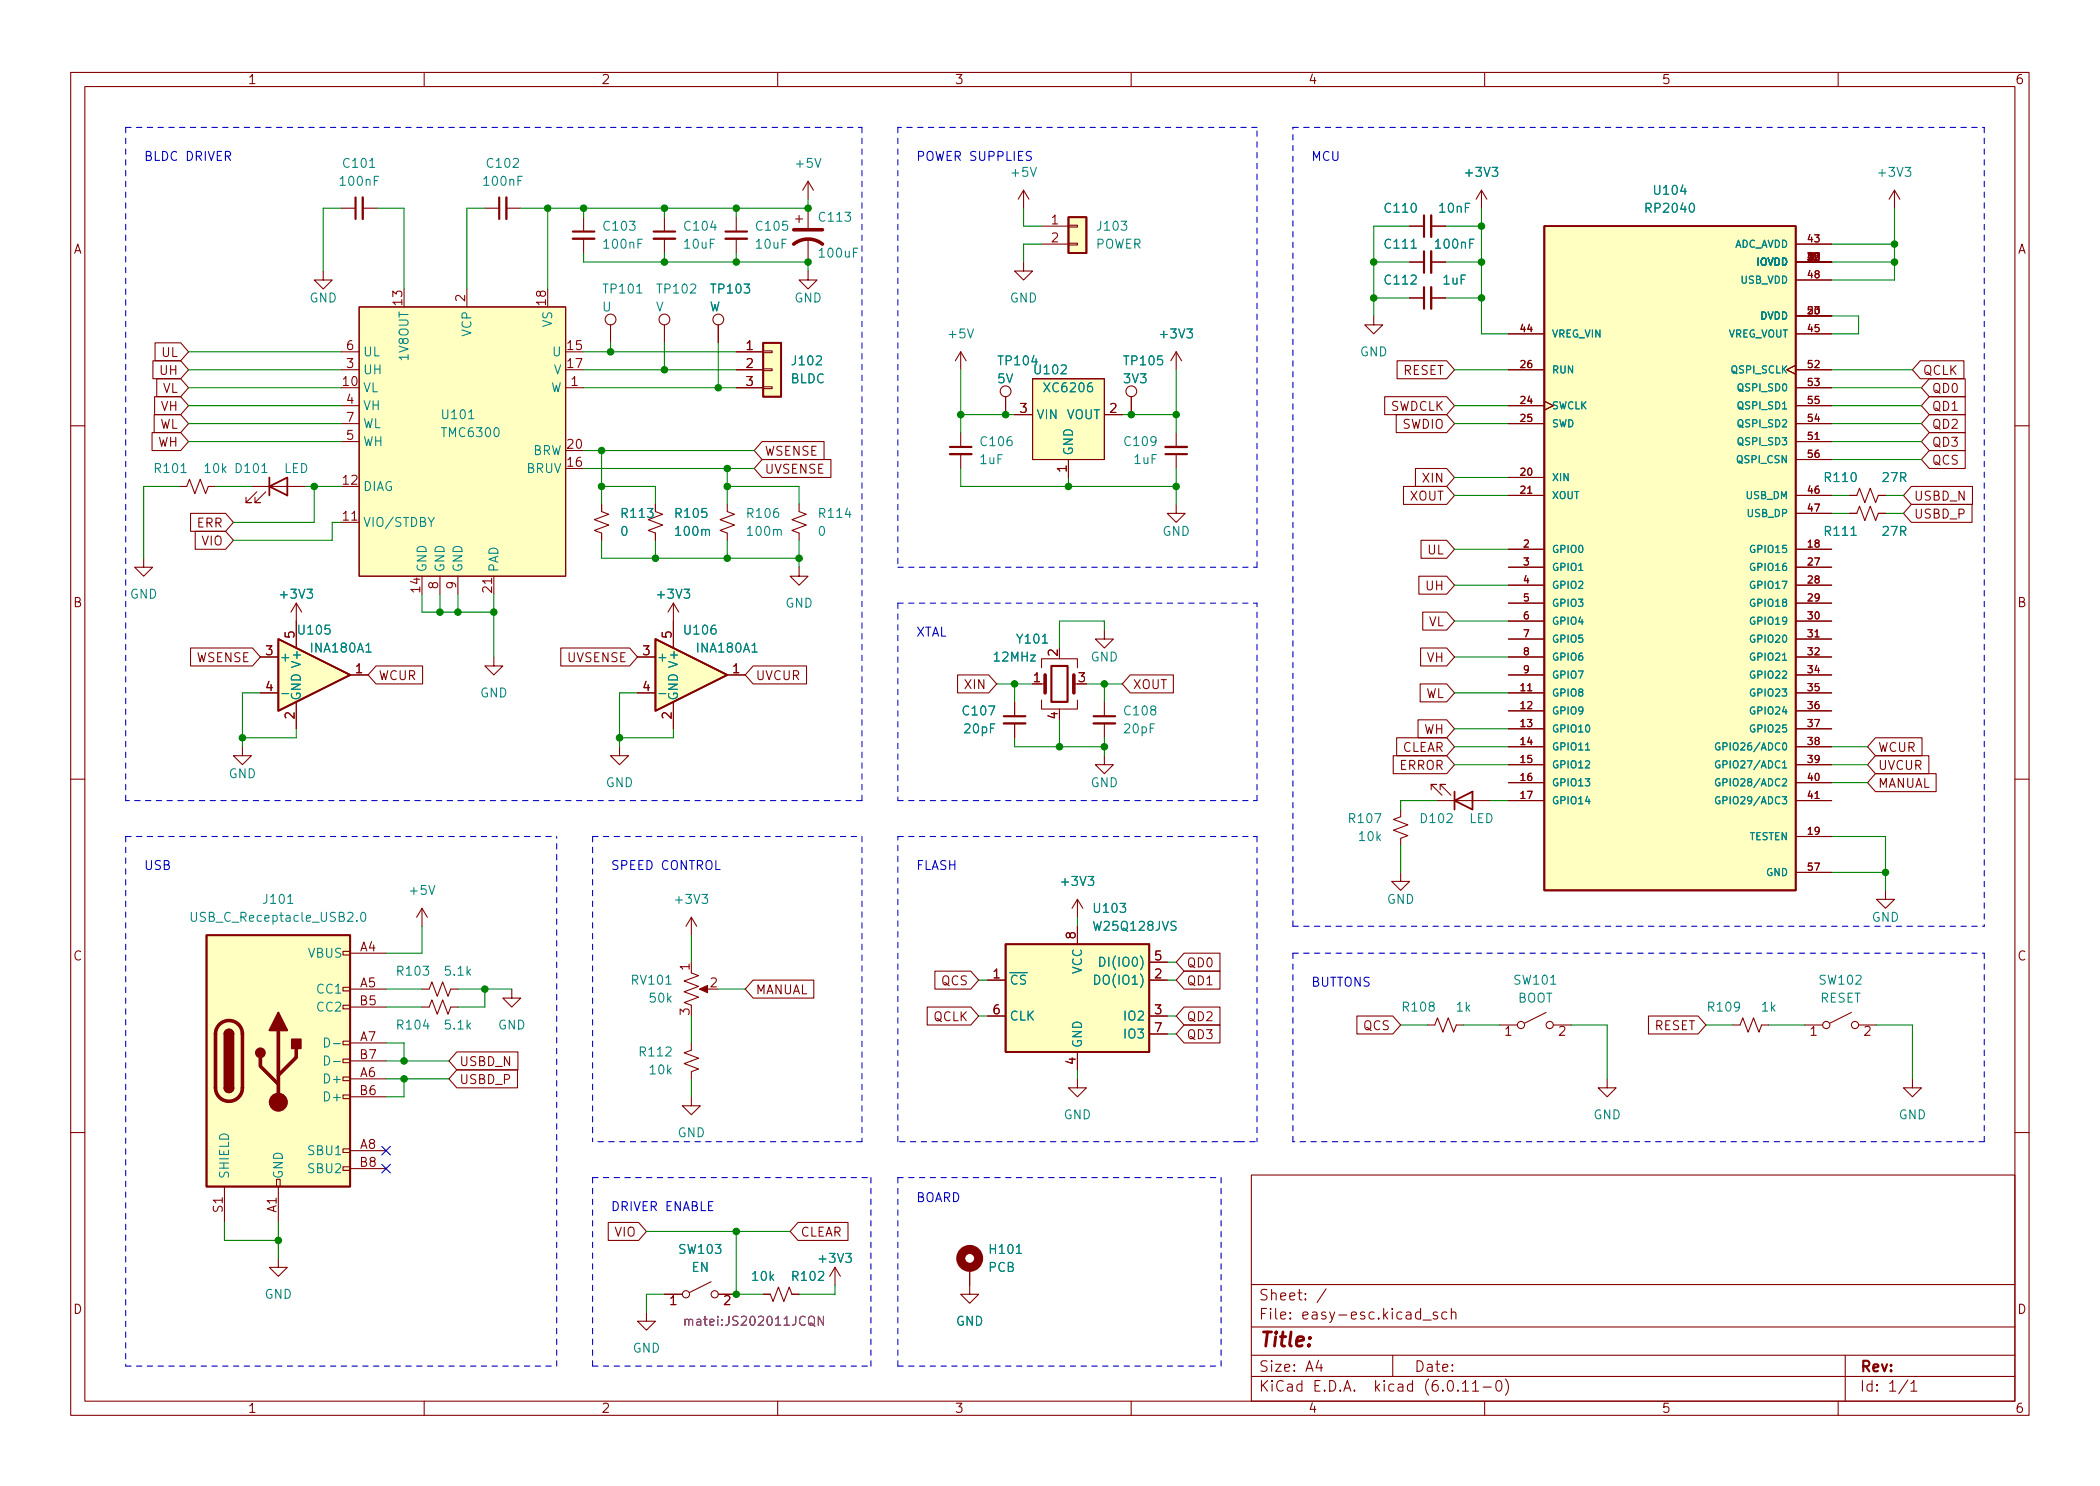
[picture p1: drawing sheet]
<svg xmlns="http://www.w3.org/2000/svg" width="297mm" height="210mm" viewBox="0 0 297 210" stroke-linecap="round" stroke-linejoin="round" font-family="sans-serif">
<g fill="none" stroke="#840000" stroke-width=".15">
<path d="M10 10.2h277v190.1h-277zM12 12.2h273v186.1h-273zM60 10.2v2M110 10.2v2M160 10.2v2M210 10.2v2M260 10.2v2M45.7 38.3v1.3h1.3l-1.3 1.3-1.3-1.3h1.3M48.3 29.5h2M51.3 29.5h2M68.6 29.5h2M71.6 29.5h2.1"/>
<path d="M82.5 30.7v2.1M82.5 33.8v2M94 30.7v2.1M94 33.8v2M104.1 30.7v2.1M104.1 33.8v2M112.5 31h1M113 30.5v1M114.3 38.3v1.3h1.3l-1.3 1.3-1.3-1.3h1.3M114.3 25.6l-.8 1.3M114.3 25.6v2.6M114.3 29.5v2.8"/>
<path d="M114.3 33.8v3.3M114.3 25.6l.8 1.3M144.8 37.1v1.2h1.2l-1.2 1.3-1.3-1.3h1.3M144.8 26.9l-.8 1.3M144.8 26.9v2.6M144.8 26.9l.7 1.3M147.3 32h3.8M147.3 34.5h3.8M151.1 34.4h1.3v.3h-1.3zM151.1 31.9h1.3v.2h-1.3zM199.4 32h2M199.4 37.1h2"/>
<path d="M202.4 32h2.1M202.4 37.1h2.1M209.5 26.9l-.7 1.3M209.5 26.9v2.6M209.5 26.9l.8 1.3M254 34.5h5.1M254 37.1h5.1M254 39.6h5.1M268 26.9l-.8 1.3M268 26.9v2.6M268 26.9l.7 1.3M21.6 51h4l1.1 1.3-1.1 1.3h-4z"/>
<path d="M21.8 58.7h3.8l1.1 1.2-1.1 1.3h-3.8zM21.9 56.1h3.7l1.1 1.3-1.1 1.3h-3.7zM21.9 48.5h3.7l1.1 1.3-1.1 1.2h-3.7zM22.2 53.6h3.4l1.1 1.3-1.1 1.2h-3.4zM48.3 54.9h2.5M48.3 49.8h2.5M48.3 52.3h2.5M48.3 57.4h2.5M48.3 59.9h2.5M50.8 43.4h29.2v38.1h-29.2zM57.1 40.9v2.5M66 40.9v2.5"/>
<path d="M77.5 40.9v2.5M80 54.9h2.5M80 49.8h2.5M80 52.3h2.5M86.4 46v2.5M94 46v2.5M101.6 46v2.5M104.1 54.9h3.8M104.1 49.8h3.8M104.1 52.3h3.8M107.9 54.7h1.3v.3h-1.3zM107.9 52.2h1.3v.2h-1.3z"/>
<path d="M107.9 49.7h1.3v.2h-1.3zM135.9 49.8v2.5M135.9 49.8l-.8 1.2M135.9 49.8l.8 1.2M142.2 56.1v2.6M143.5 58.7h2.5M146 53.6h10.2v11.4h-10.2zM156.2 58.7h2.5M160 56.1v2.6M166.4 49.8l-.8 1.2M166.4 49.8v2.5M166.4 49.8l.7 1.2"/>
<path d="M194.3 44.7v1.3h1.3l-1.3 1.2-1.3-1.2h1.3M195.9 56.1h8.7l1.1 1.3-1.1 1.3h-8.7zM197.5 58.7h7.1l1.1 1.2-1.1 1.3h-7.1zM197.6 51h7l1.1 1.3-1.1 1.3h-7zM199.4 42.2h2M202.4 42.2h2.1M213.4 52.3h5M213.4 57.4h5M213.4 59.9h5M213.4 47.2h5M218.4 56.8l1.3 .6-1.3 .6M254 51.7l-1.3 .6 1.3 .7"/>
<path d="M254 54.9h5.1M254 52.3h5.1M254 57.4h5.1M254 59.9h5.1M254 44.7h5.1M254 47.2h5.1M271.6 51h6.2v2.6h-6.2l-1.1-1.3zM272.9 53.6h5.1v2.5h-5.1l-1.1-1.2zM272.9 56.1h5.1v2.6h-5.1l-1.1-1.3zM272.9 58.7h5.1v2.5h-5.1l-1.1-1.3zM10 60.2h2M20.3 79v1.3h1.3l-1.3 1.2-1.3-1.2h1.3"/>
<path d="M21.5 61.2h4.1l1.1 1.3-1.1 1.2h-4.1zM25.4 68.8h1l.4-1 .8 2 .7-2 .8 2 .4-1h1M26.9 72.6h5l1.1 1.3-1.1 1.3h-5zM27.6 75.2h4.3l1.1 1.2-1.1 1.3h-4.3zM35.6 68.8h7.6M36.3 69.6l-1.5 1.5h.8h-.8v-.7M37.6 69.6l-1.5 1.5h.7h-.7v-.7M48.3 68.8h2.5M48.3 73.9h2.5M48.3 62.5h2.5M49.8 73.6h.7M80 66.3h2.5"/>
<path d="M80 63.7h2.5M85.1 71.4v1l1 .4-2 .7 2 .8-2 .8 1 .3v1M92.7 71.4v1l1 .4-2 .7 2 .8-2 .8 1 .3v1M102.9 71.4v1l1 .4-2 .7 2 .8-2 .8 1 .3v1M107.8 62.5h8.8v2.5h-8.8l-1.1-1.3zM107.8 65h9.7v2.6h-9.7l-1.1-1.3zM113 71.4v1l1 .4-2 .7 2 .8-2 .8 1 .3v1M135.9 61.2v2M135.9 64.3v2M151.1 65v2.6M166.4 71.4v1.2h1.2l-1.2 1.3-1.3-1.3h1.3M166.4 61.2v2"/>
<path d="M166.4 64.3v2M198.5 68.8h6.1l1.1 1.3-1.1 1.3h-6.1zM200.2 66.3h4.4l1.1 1.3-1.1 1.2h-4.4zM201 76.4h3.6l1.1 1.3-1.1 1.3h-3.6zM213.4 70.1h5M213.4 77.7h5M213.4 67.6h5M216.1 69.8h.6M254 62.5h5.1M254 70.1h5.1M254 72.6h5.1M254 77.7h5.1"/>
<path d="M254 65h5.1M256.7 62.2h.6M261.6 70.1h1l.4-1 .8 2 .7-2 .8 2 .4-1h1M261.6 72.6h1l.4-1 .8 2.1 .7-2.1 .8 2.1 .4-1.1h1M270.4 71.4h8.5v2.5h-8.5l-1.2-1.3zM270.4 68.8h8.6v2.6h-8.6l-1.2-1.3zM272.9 63.7h5.1v2.6h-5.1l-1.1-1.3zM272.9 61.2h5.1v2.5h-5.1l-1.1-1.2zM285 60.2h2M26.9 91.7h8.8l1.1 1.3-1.1 1.2h-8.8zM36.8 93h2.6M36.8 98h2.6"/>
<path d="M41.9 85.3v6.4M41.9 99.3v3.8M41.9 85.3l.8 1.3M41.9 85.3l-.8 1.3M49.5 95.5h2.6M53.2 94.2h6.6v2.6h-6.6l-1.1-1.3zM59.7 81.5v2.6M62.2 81.5v2.6M64.8 81.5v2.6M69.5 81.8v.8M69.8 93v1.2h1.3l-1.3 1.3-1.2-1.3h1.2M69.8 81.5v2.6"/>
<path d="M79.3 91.7h9.8l1.1 1.3-1.1 1.2h-9.8zM90.2 93h2.5M90.2 98h2.5M95.2 85.3l.8 1.3M95.2 85.3v6.4M95.2 99.3v3.8M95.2 85.3l-.7 1.3M102.9 95.5h2.5M106.5 94.2h7.6v2.6h-7.6l-1.1-1.3zM113 80.3v1.2h1.3l-1.3 1.3-1.2-1.3h1.2M135.4 95.5h4.5l1.1 1.3-1.1 1.2h-4.5zM143.5 99.3v2"/>
<path d="M146 96.8h1.8M147.3 99.1v1.2h5.1v-1.2M147.3 94.5v-1.3h5.1v1.3M156.2 89.1v1.3h1.3l-1.3 1.3-1.3-1.3h1.3M156.2 99.3v2M159.9 95.5h6.1v2.5h-6.1l-1.2-1.2zM200.7 81.5h3.9l1.1 1.3-1.1 1.3h-3.9zM200.9 96.8h3.7l1.1 1.2-1.1 1.3h-3.7zM200.9 91.7h3.7l1.1 1.3-1.1 1.2h-3.7zM201.2 86.6h3.4l1.1 1.3-1.1 1.2h-3.4zM213.4 95.5h5M213.4 93h5"/>
<path d="M213.4 98h5M213.4 80.3h5M213.4 82.8h5M213.4 85.3h5M213.4 87.9h5M213.4 90.4h5M216.1 97.7h.6M254 95.5h5.1M254 93h5.1M254 98h5.1M254 80.3h5.1M254 82.8h5.1"/>
<path d="M254 85.3h5.1M254 87.9h5.1M254 90.4h5.1M256.7 90.1h.6M10 110.2h2M34.3 105.7v1.2h1.3l-1.3 1.3-1.3-1.3h1.3M87.6 105.7v1.2h1.3l-1.3 1.3-1.2-1.3h1.2M143.5 102.4v2M149.9 100.3v.3M156.2 106.9v1.3h1.3l-1.3 1.3-1.3-1.3h1.3M156.2 102.4v2M197.1 106.9h7.5l1.1 1.3-1.1 1.3h-7.5z"/>
<path d="M197.6 104.4h7l1.1 1.3-1.1 1.2h-7zM198.1 114.5v1.1l-1 .3 2 .8-2 .8 2 .7-1 .4v1M200.6 101.8h4l1.1 1.3-1.1 1.3h-4zM202.4 111.8v-.8h.8h-.8l1.6 1.5M203.2 113.3h7.6M203.7 111.8v-.8h.8h-.8l1.5 1.5M213.4 100.6h5M213.4 103.1h5M213.4 105.7h5M213.4 108.2h5M213.4 110.7h5M213.4 113.3h5"/>
<path d="M254 100.6h5.1M254 103.1h5.1M254 105.7h5.1M254 108.2h5.1M254 110.7h5.1M254 113.3h5.1M254 118.4h5.1M256.7 113h.6M265.3 109.5h8.6v2.5h-8.6l-1.1-1.3zM265.3 104.4h6.6v2.5h-6.6l-1.1-1.2zM265.3 106.9h7.5v2.6h-7.5l-1.1-1.3zM285 110.2h2"/>
<path d="M48.5 139.7h1v.5h-1zM48.5 134.6h1v.5h-1zM49.5 139.9h5.1M49.5 134.9h5.1M59.7 139.9h1l.4-1 .7 2.1 .8-2.1 .8 2.1 .4-1.1h1M59.7 128.5l-.8 1.3M59.7 128.5v2.6M59.7 128.5l.8 1.3M72.4 139.9v1.3h1.3l-1.3 1.3-1.3-1.3h1.3M97.8 137.7l1 .3-2 .8 2 .8-2 .7 2 .8-2 .8 1 .3v.3M97.8 129.8v2.5M97.8 136.1v1.3"/>
<path d="M97.8 129.8l-.8 1.3M97.8 129.8l.8 1.3M99.3 139.9h1M106.5 138.7h8.6v2.5h-8.6l-1.1-1.3zM132.2 137.4h5.1l1.1 1.3-1.1 1.2h-5.1zM139.7 138.7h2.5M152.4 127.2v2.6M152.4 131.1v2.5M152.4 127.2l-.8 1.3M152.4 127.2l.8 1.3M162.6 138.7h2.5M162.6 136.1h2.5"/>
<path d="M167.5 134.9h5.1v2.5h-5.1l-1.1-1.3zM167.5 137.4h5.1v2.5h-5.1l-1.1-1.2zM198.1 123.4v1.3h1.3l-1.3 1.3-1.3-1.3h1.3M254 123.4h5.1M266.7 126v1.2h1.3l-1.3 1.3-1.3-1.3h1.3M48.5 154.9h1v.5h-1zM48.5 152.4h1v.5h-1zM48.5 149.9h1v.5h-1zM48.5 147.3h1v.5h-1zM48.5 142.2h1v.5h-1zM49.5 142.5h5.1M49.5 152.6h5.1"/>
<path d="M49.5 147.6h5.1M49.5 155.2h5.1M49.5 150.1h5.1M59.7 142.5h1l.4-1 .7 2 .8-2 .8 2 .4-1h1M64.6 148.8h8.7v2.6h-8.7l-1.1-1.3zM64.6 151.4h8.6v2.5h-8.6l-1.1-1.3zM97.8 147.6v1l-1 .4 2 .7-2 .8 2 .8-1 .3v1M97.8 155.2v1.3h1.3l-1.3 1.2-1.3-1.2h1.3M131.1 142.5h6.2l1.1 1.3-1.1 1.2h-6.2zM139.7 143.8h2.5M152.4 152.6v1.3h1.3l-1.3 1.3-1.3-1.3h1.3M152.4 148.8v2.6"/>
<path d="M162.6 143.8h2.5M162.6 146.3h2.5M167.5 145h5.1v2.6h-5.1l-1.1-1.3zM167.5 142.5h5.1v2.5h-5.1l-1.1-1.2zM191.9 143.8h5.1l1.1 1.2-1.1 1.3h-5.1zM201.9 145h1l.4-1 .8 2 .8-2 .7 2 .4-1h1M212.1 145h2.5M213 145.6l.4-.4v1.3M218.7 143.3l-3.1 1.5M219.7 145h2.5M220.6 145.3l.2-.1h.3l.2 .1v.3v.2l-.7 .7h.7M227.3 152.6v1.3h1.3l-1.3 1.3-1.2-1.3h1.2"/>
<path d="M233.2 143.8h7l1.1 1.2-1.1 1.3h-7zM245.1 145h1l.4-1 .8 2 .7-2 .8 2 .4-1h1M255.3 145h2.5M256.2 145.6l.3-.4v1.3M261.9 143.3l-3.1 1.5M262.9 145h2.5M263.8 145.3l.2-.1h.3l.2 .1v.3v.2l-.8 .7h.8M270.5 152.6v1.3h1.3l-1.3 1.3-1.3-1.3h1.3M10 160.2h2M31.7 167.9v5.1M39.1 166.9h.5v1h-.5zM39.4 178v1.3h1.2l-1.2 1.3-1.3-1.3h1.3"/>
<path d="M39.4 167.9v5.1M48.5 165.1h1v.5h-1zM48.5 162.6h1v.5h-1zM49.5 162.8h5.1M49.5 165.3h5.1M86 173h4.3l1.1 1.2-1.1 1.3h-4.3zM112.9 173h7v2.5h-7l-1.1-1.3zM118.1 179.3l.8 1.3M118.1 179.3v2.6M118.1 179.3l-.8 1.3M137.2 179.3v3.8h1.2l-1.2 1.3-1.3-1.3h1.3M177 166.3h108v32h-108z"/>
<path d="M285 160.2h2M60 198.3v2M91.4 185.7v1.2h1.3l-1.3 1.3-1.2-1.3h1.2M94 183.1h2.5M94.9 183.7l.3-.4v1.3M100.6 181.4l-3.1 1.5M101.6 183.1h2.5M102.5 183.4l.2-.1h.3l.2 .1v.3v.2l-.8 .7h.8M107.9 183.1h1.1l.3 1 .8-2 .8 2 .7-2 .4 1h1M110 198.3v2M160 198.3v2M177 194.8h108"/>
<path d="M177 191.8h108M177 187.8h108M177 181.8h108M182.5 186.5l.1 .1h-.1h-.1l.1-.1v.1M182.5 185.7l.1 .1h-.1h-.1l.1-.1v.1M184.6 183.8l.1 .1h-.1v-.1v.1M184.6 183l.1 .1h-.1v-.1v.1M187.6 182.4l-1.3 1.9M197 191.8v3M203.3 185.7l-.4-.1-.2 .2 .1 .3 .5 .1 .1 .1-.1 .3h-.2h-.4M204.6 185.7l-.4-.1-.3 .3v.4l.2 .3h.1h.4M205.3 185.8a.37 .37 0 0 1 .6 0v.8"/>
<path d="M205.3 185.1v1.5M210 198.3v2M211.8 195.4a.36 .36 0 0 1 .6 .2 .77 .77 0 0 1-.5 1.2 1 1 0 0 1-.1-1.4zM212.9 195.1a1.72 1.72 0 0 1 0 2.3M260 198.3v2M261 191.8v6.5M270.3 195.8l.4-.5v1.5M270.3 196.8h.9"/>
<circle cx="86.4" cy="45.2" r=".76"/>
<circle cx="94" cy="45.2" r=".76"/>
<circle cx="101.6" cy="45.2" r=".76"/>
<circle cx="142.2" cy="55.4" r=".76"/>
<circle cx="160" cy="55.4" r=".76"/>
<circle cx="215.1" cy="145" r=".51"/>
<circle cx="219.2" cy="145" r=".51"/>
<circle cx="258.3" cy="145" r=".51"/>
<circle cx="262.4" cy="145" r=".51"/>
<circle cx="97" cy="183.1" r=".51"/>
<circle cx="101.1" cy="183.1" r=".51"/>
</g>
<g fill="#840000" stroke="#840000" stroke-width=".15">
<path d="M98.9 139.9l1.2-.5v1.1z"/>
<circle cx="39.4" cy="156" r="1.27"/>
</g>
<g fill="none" stroke="#008484" stroke-width=".15">
<path d="M52.3 23.7h.7M53.6 25h-.6v1.2M73.9 25h-.6v1.2M90.9 33.8h-.7v1.3M100.8 31.2l-.3 1h.8M115.3 22.4l.4 1.3 .4-1.3M121.3 35.1h-.6v1.3M145.7 23.7l.5 1.3 .4-1.3M158.6 31.3h.8l-.4 .5 .3 .1v.6l-.2 .1h-.3l-.2-.1M199.6 35.1h.7M208.5 33.8h-.6v1.3M211.1 23.7h.7l-.4 .5 .4 .1v.5l-.2 .2h-.4l-.1-.2"/>
<path d="M238 26.2l-.3 .9h.8M239.1 28.9l.1-.1a.69 .69 0 0 1 .3 1.1l-.1 .1a.69 .69 0 0 1-.3-1.1zM269.5 23.7h.8l-.5 .5 .4 .1v.5l-.2 .2h-.3l-.2-.2M66.3 59.2h.7M90.1 41.5h.7M115.5 50.5l.1-.1h.4l.1 .1 .1 .2-.1 .2-.7 .7h.8M136.9 46.5l.4 1.3 .4-1.3M150.1 51.7l.2-.1h.3l.2 .1v.3v.2l-.8 .7h.8M154.4 54.2a.5 .5 0 0 0-.6 .5v.5l.1 .2h.4l.2-.1v-.4l-.1-.2-.3-.1-.3 .3M167.9 46.5h.8l-.5 .5 .4 .1v.6l-.2 .1h-.3l-.2-.1M252.1 57.9h.6M25.6 66.9h.7"/>
<path d="M37 66.9h.8M60.6 73.2l.4 .7 .4-.7M70 60.6l.2-.1a.69 .69 0 0 1 .3 1.2l-.2 .1a.69 .69 0 0 1-.3-1.2zM99.8 75.1l.2-.2 .3 .1v.8M110 75.1l.1-.2 .3 .1 .1 .8M119.9 71.9l-.3 .9h.8M261.8 75.8h.8M39.9 98.1h.9M43.4 83.4h.8l-.4 .5 .3 .1v.5l-.1 .1h-.4l-.2-.1M46.6 88.5h-.6v.6l.1-.2 .5 .1 .1 .2-.1 .4-.2 .1h-.3l-.1-.1M51.8 91.4l.3-.4v1.3M51.8 92.3h.7"/>
<path d="M93.2 98.1h1M96.8 83.4h.7l-.4 .5 .4 .1v.5l-.2 .1h-.4l-.1-.1M101.2 88.5a.5 .5 0 0 0-.6 .5v.5l.1 .2h.4l.1-.1 .1-.4-.1-.2-.4-.1-.2 .3M106.4 91.4l.3-.4v1.3M106.4 92.3h.7M139.9 99.9h.8l-.5 1.3M147.4 91h.8M252.1 93.4h.6M194.5 115.1h.8l-.5 1.3M224.3 106.1h.6M252.1 112.7h.6l-.3 .4 .3 .1v.4l-.2 .1-.4-.1M252.1 107.9l.3-.3v1.1"/>
<path d="M252.1 110.3l.4-.1 .2 .3-.6 .7h.6M252.1 108.7h.6M252.2 105.2l.2-.1a.54 .54 0 0 1 .3 .5 .54 .54 0 0 1-.3 .5l-.2-.1-.1-.3zM40.7 127.8h.7M50.5 130.2v.2M51.1 129.2l.2-.1a.69 .69 0 0 1 .3 1.1l-.2 .2a.69 .69 0 0 1-.3-1.2zM60.7 125.3l.4 1.3 .4-1.3M94.2 139.3h.7M99.3 126.6h.8l-.4 .4 .3 .2v.5l-.2 .1h-.3l-.2-.1M142.8 137.6h2.5M153.9 124h.8l-.4 .5 .3 .1v.6l-.1 .1h-.4l-.2-.1M158.4 127.8h.8l-.4 .5 .4 .1v.6l-.2 .1h-.4l-.2-.1"/>
<path d="M161.3 137.8a1.46 1.46 0 0 1 0 1.9M161.3 135.3a1.46 1.46 0 0 1 0 1.9M166.4 130.4h-.5l-.2 .1v.3l.5 .3 .2 .3-.3 .2h-.5M219.3 139.3h.8M45.9 146.9a.64 .64 0 0 1 .7 .6 .64 .64 0 0 1-.7 .6zM45.9 149.4a.64 .64 0 0 1 .7 .6 .64 .64 0 0 1-.7 .7zM47.2 147.7h.9M47.2 150.2h.9M60.2 144.3l-.3 .9h.8M119.6 177.4h.8l-.4 .4 .3 .2v.5l-.1 .1h-.4l-.2-.1M143.8 177.4h.7"/>
</g>
<circle cx="137.2" cy="178" r="1.27" fill="none" stroke="#840000" stroke-width="1.3"/>
<path d="M114.5 186.3a.42 .42 0 0 1 .5 0 .42 .42 0 0 1 .2 .4v.4a.42 .42 0 0 1-.4 .4 .42 .42 0 0 1-.4-.4v-.4zM114.6 187.2l.2 .1 .5 .3M116.5 186.2v1.3l-.7-1.3v1.3" fill="none" stroke="#840084" stroke-width=".15"/>
<g fill="#ffffc2" stroke="#ffffc2" stroke-width=".14">
<path d="M146 53.6h10.2v11.4h-10.2z"/>
<path d="M151.1 30.7h2.6v5.1h-2.6z"/>
<path d="M29.2 132.3h20.3v35.6h-20.3z"/>
<path d="M39.4 90.4l10.1 5.1-10.1 5.1z"/>
<path d="M50.8 43.4h29.2v38.1h-29.2z"/>
<path d="M107.9 48.5h2.6v7.6h-2.6z"/>
<path d="M92.7 90.4l10.2 5.1-10.2 5.1z"/>
<path d="M142.2 133.6h20.4v15.2h-20.4z"/>
<path d="M218.4 32h35.6v94h-35.6z"/>
</g>
<path d="M112.3 34.5a3.3 3.3 0 0 1 4 0M112.3 32.5h4M147.8 95.5v2.5M151.9 95.5v2.5M31 145a1.91 1.91 0 0 1 2.1-.5 1.91 1.91 0 0 1 1.2 1.8v7.6a1.91 1.91 0 0 1-1.9 1.9 1.91 1.91 0 0 1-1.9-1.9v-7.6a1.91 1.91 0 0 1 .5-1.3zM36.8 149.6v1.3l2.6 2.5M39.4 145.8v10.2M41.9 148.3v1.3l-2.5 2.5" fill="none" stroke="#840000" stroke-width=".51"/>
<g fill="none" stroke="#840000" stroke-width=".25">
<path d="M151.1 30.7h2.6v5.1h-2.6zM218.4 32h35.6v94h-35.6zM107.9 48.5h2.6v7.6h-2.6zM38.1 68.8l2.5-1.2v2.5zM38.1 67.6v2.5M39.4 90.4l10.1 5.1-10.1 5.1zM92.7 90.4l10.2 5.1-10.2 5.1zM205.7 113.3l2.6-1.3v2.5zM205.7 112v2.5M29.2 132.3h20.3v35.6h-20.3zM142.2 133.6h20.4v15.2h-20.4zM31.7 153.9a.64 .64 0 0 0 .7 .7 .64 .64 0 0 0 .6-.7"/>
<path d="M31.7 146.3a.64 .64 0 0 1 .7-.6 .64 .64 0 0 1 .6 .6"/>
</g>
<path d="M51.3 27.9v3.1M71.6 27.9v3.1M81 33.8h3.1M92.5 33.8h3M102.6 33.8h3.1M202.4 30.5v3M202.4 35.6v3M202.4 40.6v3.1M134.4 64.3h3M164.8 63.2h3.1M142 102.4h3M154.7 102.4h3" fill="none" stroke="#840000" stroke-width=".33"/>
<g fill="none" stroke="#840000" stroke-width=".3">
<path d="M50.3 27.9v3.1M70.6 27.9v3.1M81 32.8h3.1M92.5 32.8h3M102.6 32.8h3.1M201.4 30.5v3M201.4 35.6v3M201.4 40.6v3.1M134.4 63.2h3M164.8 64.3h3.1M148.7 94.2h2.3v5.1h-2.3zM142 101.3h3"/>
<path d="M154.7 101.3h3"/>
</g>
<g fill="#840000" stroke="#840000" stroke-width=".25">
<path d="M31.7 153.9h1.3a.64 .64 0 0 1-.6 .7 .64 .64 0 0 1-.7-.7z"/>
<path d="M31.7 146.3h1.3v7.6h-1.3z"/>
<path d="M31.9 145.9a.64 .64 0 0 1 .7-.2 .64 .64 0 0 1 .4 .6h-1.3z"/>
<path d="M39.4 143.3l1.2 2.5h-2.5z"/>
<path d="M41.3 147.1h1.2v1.2h-1.2z"/>
<circle cx="36.8" cy="149" r=".63"/>
</g>
<g fill="none" stroke="#0000c2" stroke-width=".15" stroke-dasharray=".8 .8">
<path d="M17.8 18h104.1M121.9 18v95.3M127 18v62.3M177.8 18h-50.8M182.9 18h97.8M280.7 18v113.1M127 85.3v28M127 85.3h50.8M127 80.3h50.8M177.8 80.3v-62.3M17.8 118.4v74.9M17.8 113.3v-95.3"/>
<path d="M17.8 118.4h60.9M83.8 118.4v43.1M83.8 118.4h38.1M121.9 118.4v43.1M121.9 113.3h-104.1M127 118.4h50.8M127 113.3h50.8M177.8 118.4v43.1M177.8 113.3v-28M182.9 131.1v-113.1M182.9 131.1h97.8M182.9 134.9h97.8"/>
<path d="M182.9 134.9v26.6M280.7 134.9v26.6M83.8 166.6v26.7M83.8 166.6h39.4M121.9 161.5h-38.1M127 166.6h45.7M127 166.6v26.7M127 161.5v-43.1M175.3 161.5h2.5M175.3 161.5h-48.3M280.7 161.5h-97.8M17.8 193.3h60.9"/>
<path d="M78.7 193.3v-74.9M83.8 193.3h39.4M123.2 193.3v-26.7M127 193.3h45.7M172.7 193.3v-26.7"/>
</g>
<g fill="none" stroke="#008400" stroke-width=".15">
<path d="M48.3 29.5h-2.6v8.8M53.3 29.5h3.8v11.4M68.6 29.5h-2.6v11.4M77.5 29.5v11.4M82.5 35.8v1.3h31.8v1.2M82.5 29.5v1.2M94 29.5v1.2M94 35.8v1.3M104.1 29.5v1.2M104.1 35.8v1.3M114.3 28.2v1.3h-40.6M144.8 29.5v2.5h2.5"/>
<path d="M147.3 34.5h-2.5v2.6M194.3 37.1h5.1M199.4 32h-5.1v12.7M204.5 37.1h5M204.5 32h5M209.5 29.5v17.7h3.9M259.1 37.1h8.9M259.1 34.5h8.9M268 29.5v10.1h-8.9M26.7 59.9h21.6M26.7 54.9h21.6M26.7 57.4h21.6"/>
<path d="M26.7 52.3h21.6M26.7 49.8h21.6M82.5 54.9h21.6M82.5 52.3h21.6M82.5 49.8h21.6M86.4 48.5v1.3M94 48.5v3.8M101.6 48.5v6.4M135.9 58.7h7.6M135.9 52.3v8.9M158.7 58.7h7.7M166.4 52.3v8.9"/>
<path d="M194.3 42.2h5.1M204.5 42.2h5M205.7 59.9h7.7M205.7 57.4h7.7M205.7 52.3h7.7M259.1 59.9h12.7M259.1 54.9h12.7M259.1 57.4h12.7M259.1 44.7h3.8v2.5h-3.8M259.1 52.3h11.4M25.4 68.8h-5.1v10.2M26.7 62.5h21.6"/>
<path d="M30.5 68.8h5.1M43.2 68.8h5.1M44.4 68.8v5.1h-11.4M48.3 73.9h-1.3v2.5h-14M82.5 66.3h24.2M82.5 63.7h24.2M85.1 68.8h7.6v2.6M85.1 63.7v7.7M85.1 76.4v2.6h27.9M92.7 76.4v2.6M102.9 68.8h10.1v2.6M102.9 66.3v5.1"/>
<path d="M102.9 76.4v2.6M113 76.4v3.9M135.9 66.3v2.5h30.5M151.1 67.6v1.2M166.4 66.3v5.1M205.7 70.1h7.7M205.7 77.7h7.7M205.7 67.6h7.7M259.1 65h12.7M259.1 62.5h12.7M259.1 72.6h2.5M259.1 70.1h2.5"/>
<path d="M266.7 72.6h2.5M266.7 70.1h2.5M36.8 98h-2.5v7.7M59.7 84.1v2.5h10.1M62.2 84.1v2.5M64.8 84.1v2.5M69.8 84.1v8.9M90.2 98h-2.6v7.7M141 96.8h5M143.5 96.8v2.5M153.7 96.8h5M156.2 89.1v-1.2h-6.3v3.8"/>
<path d="M156.2 96.8v2.5M205.7 98h7.7M205.7 87.9h7.7M205.7 82.8h7.7M205.7 93h7.7M41.9 103.1v1.3h-7.6M95.2 103.1v1.3h-7.6M143.5 104.4v1.3h12.7M149.9 101.8v3.9M156.2 104.4v2.5M198.1 119.6v3.8M203.2 113.3h-5.1v1.2"/>
<path d="M205.7 105.7h7.7M205.7 108.2h7.7M205.7 103.1h7.7M210.8 113.3h2.6M259.1 105.7h5.1M259.1 118.4h7.6v7.6M259.1 108.2h5.1M259.1 110.7h5.1M54.6 139.9h5.1M59.7 131.1v3.8h-5.1M64.8 139.9h7.6M68.6 139.9v2.6h-3.8"/>
<path d="M97.8 132.3v3.8M101.6 139.9h3.8M138.4 138.7h1.3M152.4 129.8v1.3M165.1 138.7h1.3M165.1 136.1h1.3M259.1 123.4h7.6M54.6 147.6h2.5v2.5M54.6 150.1h8.9M54.6 152.6h8.9M54.6 142.5h5.1M57.1 152.6v2.6h-2.5"/>
<path d="M97.8 143.8v3.8M97.8 152.6v2.6M138.4 143.8h1.3M152.4 151.4v1.2M165.1 143.8h1.3M165.1 146.3h1.3M198.1 145h3.8M207 145h5.1M222.2 145h5.1v7.6M241.3 145h3.8M250.2 145h5.1M265.4 145h5.1v7.6"/>
<path d="M31.7 173v2.5h7.7M39.4 173v5M91.4 174.2h20.4M104.1 174.2v8.9h3.8M94 183.1h-2.6v2.6M118.1 181.9v1.2h-5.1"/>
</g>
<path d="M54 164.7l1.2 1.3M54 162.2l1.2 1.2M55.2 164.7l-1.2 1.3M55.2 162.2l-1.2 1.2" fill="none" stroke="#000084" stroke-width=".15"/>
<g fill="#008400" stroke="#008400" stroke-width=".15">
<circle cx="135.9" cy="58.7" r=".46"/>
<circle cx="142.2" cy="58.7" r=".46"/>
<circle cx="151.1" cy="68.8" r=".46"/>
<circle cx="114.3" cy="29.5" r=".46"/>
<circle cx="209.5" cy="42.2" r=".46"/>
<circle cx="209.5" cy="32" r=".46"/>
<circle cx="209.5" cy="37.1" r=".46"/>
<circle cx="268" cy="34.5" r=".46"/>
<circle cx="268" cy="37.1" r=".46"/>
<circle cx="160" cy="58.7" r=".46"/>
<circle cx="166.4" cy="68.8" r=".46"/>
<circle cx="194.3" cy="42.2" r=".46"/>
<circle cx="166.4" cy="58.7" r=".46"/>
<circle cx="156.2" cy="105.7" r=".46"/>
<circle cx="149.9" cy="105.7" r=".46"/>
<circle cx="156.2" cy="96.8" r=".46"/>
<circle cx="194.3" cy="37.1" r=".46"/>
<circle cx="266.7" cy="123.4" r=".46"/>
<circle cx="143.5" cy="96.8" r=".46"/>
<circle cx="102.9" cy="66.3" r=".46"/>
<circle cx="102.9" cy="68.8" r=".46"/>
<circle cx="101.6" cy="54.9" r=".46"/>
<circle cx="87.6" cy="104.4" r=".46"/>
<circle cx="85.1" cy="63.7" r=".46"/>
<circle cx="85.1" cy="68.8" r=".46"/>
<circle cx="102.9" cy="79" r=".46"/>
<circle cx="92.7" cy="79" r=".46"/>
<circle cx="113" cy="79" r=".46"/>
<circle cx="34.3" cy="104.4" r=".46"/>
<circle cx="104.1" cy="37.1" r=".46"/>
<circle cx="104.1" cy="29.5" r=".46"/>
<circle cx="114.3" cy="37.1" r=".46"/>
<circle cx="69.8" cy="86.6" r=".46"/>
<circle cx="77.5" cy="29.5" r=".46"/>
<circle cx="62.2" cy="86.6" r=".46"/>
<circle cx="64.8" cy="86.6" r=".46"/>
<circle cx="44.4" cy="68.8" r=".46"/>
<circle cx="68.6" cy="139.9" r=".46"/>
<circle cx="104.1" cy="174.2" r=".46"/>
<circle cx="104.1" cy="183.1" r=".46"/>
<circle cx="82.5" cy="29.5" r=".46"/>
<circle cx="94" cy="37.1" r=".46"/>
<circle cx="86.4" cy="49.8" r=".46"/>
<circle cx="94" cy="29.5" r=".46"/>
<circle cx="94" cy="52.3" r=".46"/>
<circle cx="57.1" cy="152.6" r=".46"/>
<circle cx="57.1" cy="150.1" r=".46"/>
<circle cx="39.4" cy="175.5" r=".46"/>
</g>
<text font-size="2.8" fill="#840000" x="178" y="191.2">Title:</text>
<g font-size="2.1" fill="#840000">
<text x="178" y="184.5">Sheet:</text>
<text x="178" y="187.2">File:</text>
<text x="184.4" y="187.2">easy-esc.kicad_sch</text>
<text x="178" y="197.4">KiCad</text>
<text x="178" y="194.6">Size:</text>
<text x="184.7" y="194.6">A4</text>
<text x="185.7" y="197.4">E.D.A.</text>
<text x="194.6" y="197.4">kicad</text>
<text x="200" y="194.6">Date:</text>
<text x="201.8" y="197.4">(6.0.11-0)</text>
<text x="263" y="194.6">Rev:</text>
<text x="263" y="197.4">Id:</text>
<text x="267.1" y="197.4">1/1</text>
</g>
<g font-size="1.8" fill="#840000">
<text x="35" y="12.3">1</text>
<text x="85" y="12.3">2</text>
<text x="135" y="12.3">3</text>
<text x="185" y="12.3">4</text>
<text x="235" y="12.3">5</text>
<text x="285" y="12.3">6</text>
<text x="148.5" y="31.7">1</text>
<text x="148.5" y="34.3">2</text>
<text x="10.4" y="36.3">A</text>
<text x="285.4" y="36.3">A</text>
<text x="56.9" y="43.4" transform="rotate(-90 56.9 43.4)">13</text>
<text x="65.8" y="42.8" transform="rotate(-90 65.8 42.8)">2</text>
<text x="77.2" y="43.4" transform="rotate(-90 77.2 43.4)">18</text>
<text x="22.4" y="53.4">UH</text>
<text x="22.7" y="50.9">UL</text>
<text x="48.8" y="52.1">3</text>
<text x="48.8" y="49.5">6</text>
<text x="80" y="49.5">15</text>
<text x="80" y="52.1">17</text>
<text x="105.4" y="49.5">1</text>
<text x="105.4" y="52.1">2</text>
<text x="198.4" y="53.4">RESET</text>
<text x="271.9" y="53.4">QCLK</text>
<text x="22.7" y="58.5">VH</text>
<text x="23" y="56">VL</text>
<text x="48.2" y="54.6">10</text>
<text x="48.8" y="57.1">4</text>
<text x="48.8" y="59.7">7</text>
<text x="80.6" y="54.6">1</text>
<text x="105.4" y="54.6">3</text>
<text x="144.1" y="58.4">3</text>
<text x="156.8" y="58.4">2</text>
<text x="196.7" y="58.5">SWDCLK</text>
<text x="273.2" y="56">QD0</text>
<text x="273.2" y="58.5">QD1</text>
<text x="22.3" y="63.6">WH</text>
<text x="22.6" y="61.1">WL</text>
<text x="48.8" y="62.2">5</text>
<text x="80" y="63.5">20</text>
<text x="108.1" y="64.9">WSENSE</text>
<text x="198.3" y="61.1">SWDIO</text>
<text x="273.2" y="63.6">QD3</text>
<text x="273.2" y="61.1">QD2</text>
<text x="48.2" y="68.6">12</text>
<text x="80" y="66">16</text>
<text x="108.1" y="67.4">UVSENSE</text>
<text x="150.9" y="67" transform="rotate(-90 150.9 67)">1</text>
<text x="199.3" y="71.2">XOUT</text>
<text x="201" y="68.7">XIN</text>
<text x="270.7" y="71.2">USBD_N</text>
<text x="273.2" y="66.1">QCS</text>
<text x="27.7" y="75">ERR</text>
<text x="28.4" y="77.6">VIO</text>
<text x="48.2" y="73.7">11</text>
<text x="270.7" y="73.8">USBD_P</text>
<text x="62" y="83.5" transform="rotate(-90 62 83.5)">8</text>
<text x="64.5" y="83.5" transform="rotate(-90 64.5 83.5)">9</text>
<text x="201.5" y="83.9">UH</text>
<text x="201.8" y="78.8">UL</text>
<text x="10.3" y="86.3">B</text>
<text x="59.4" y="84.1" transform="rotate(-90 59.4 84.1)">14</text>
<text x="69.6" y="84.1" transform="rotate(-90 69.6 84.1)">21</text>
<text x="202" y="89">VL</text>
<text x="285.3" y="86.3">B</text>
<text x="27.7" y="94.1">WSENSE</text>
<text x="37.4" y="92.7">3</text>
<text x="41.7" y="90.5" transform="rotate(-90 41.7 90.5)">5</text>
<text x="50.1" y="95.2">1</text>
<text x="80.1" y="94.1">UVSENSE</text>
<text x="90.8" y="92.7">3</text>
<text x="95" y="90.5" transform="rotate(-90 95 90.5)">5</text>
<text x="103.5" y="95.2">1</text>
<text x="149.6" y="93" transform="rotate(-90 149.6 93)">2</text>
<text x="201.7" y="94.1">VH</text>
<text x="37.4" y="97.8">4</text>
<text x="41.7" y="101.9" transform="rotate(-90 41.7 101.9)">2</text>
<text x="53.5" y="96.6">WCUR</text>
<text x="90.8" y="97.8">4</text>
<text x="95" y="101.9" transform="rotate(-90 95 101.9)">2</text>
<text x="106.8" y="96.6">UVCUR</text>
<text x="136.2" y="97.9">XIN</text>
<text x="146" y="96.5">1</text>
<text x="149.6" y="101.9" transform="rotate(-90 149.6 101.9)">4</text>
<text x="152.4" y="96.5">3</text>
<text x="160.2" y="97.9">XOUT</text>
<text x="201.7" y="99.2">WL</text>
<text x="198.4" y="106.8">CLEAR</text>
<text x="201.4" y="104.2">WH</text>
<text x="265.6" y="106.8">WCUR</text>
<text x="197.9" y="109.3">ERROR</text>
<text x="265.6" y="111.9">MANUAL</text>
<text x="265.6" y="109.3">UVCUR</text>
<text x="10.3" y="136.3">C</text>
<text x="50.8" y="134.6">A4</text>
<text x="97.5" y="137.5" transform="rotate(-90 97.5 137.5)">1</text>
<text x="152.1" y="133" transform="rotate(-90 152.1 133)">8</text>
<text x="163.1" y="135.9">5</text>
<text x="167.8" y="137.3">QD0</text>
<text x="285.3" y="136.3">C</text>
<text x="50.8" y="142.2">B5</text>
<text x="50.8" y="139.7">A5</text>
<text x="97.5" y="143.8" transform="rotate(-90 97.5 143.8)">3</text>
<text x="100.3" y="139.7">2</text>
<text x="106.8" y="141.1">MANUAL</text>
<text x="133" y="139.8">QCS</text>
<text x="140.3" y="138.4">1</text>
<text x="140.3" y="143.5">6</text>
<text x="163.1" y="138.4">2</text>
<text x="163.1" y="143.5">3</text>
<text x="167.8" y="139.8">QD1</text>
<text x="50.8" y="149.9">B7</text>
<text x="50.8" y="147.3">A7</text>
<text x="132" y="144.9">QCLK</text>
<text x="163.1" y="146">7</text>
<text x="167.8" y="147.4">QD3</text>
<text x="167.8" y="144.9">QD2</text>
<text x="192.7" y="146.1">QCS</text>
<text x="212.7" y="147.3">1</text>
<text x="234" y="146.1">RESET</text>
<text x="255.9" y="147.3">1</text>
<text x="50.8" y="154.9">B6</text>
<text x="50.8" y="152.4">A6</text>
<text x="64.9" y="151.2">USBD_N</text>
<text x="64.9" y="153.8">USBD_P</text>
<text x="152.1" y="150.8" transform="rotate(-90 152.1 150.8)">4</text>
<text x="50.8" y="165.1">B8</text>
<text x="50.8" y="162.6">A8</text>
<text x="31.5" y="171.7" transform="rotate(-90 31.5 171.7)">S1</text>
<text x="39.1" y="171.7" transform="rotate(-90 39.1 171.7)">A1</text>
<text x="86.8" y="175.4">VIO</text>
<text x="113.2" y="175.4">CLEAR</text>
<text x="94.6" y="185.4">1</text>
<text x="10.3" y="186.3">D</text>
<text x="285.3" y="186.3">D</text>
<text x="35" y="200.3">1</text>
<text x="85" y="200.3">2</text>
<text x="135" y="200.3">3</text>
<text x="185" y="200.3">4</text>
<text x="235" y="200.3">5</text>
<text x="285" y="200.3">6</text>
</g>
<g font-size="1.8" fill="#0000c2">
<text x="20.3" y="22.8">BLDC</text>
<text x="26.3" y="22.8">DRIVER</text>
<text x="129.5" y="22.8">POWER SUPPLIES</text>
<text x="185.4" y="22.8">MCU</text>
<text x="129.5" y="90.1">XTAL</text>
<text x="20.3" y="123.1">USB</text>
<text x="86.4" y="123.1">SPEED CONTROL</text>
<text x="129.5" y="123.1">FLASH</text>
<text x="185.4" y="139.6">BUTTONS</text>
<text x="86.4" y="171.3">DRIVER ENABLE</text>
<text x="129.5" y="170.1">BOARD</text>
</g>
<g font-size="1.8" fill="#008484">
<text x="47.8" y="26.7">100nF</text>
<text x="48.3" y="24.1">C101</text>
<text x="68.1" y="26.7">100nF</text>
<text x="68.6" y="24.1">C102</text>
<text x="112.3" y="24.1">+5V</text>
<text x="142.8" y="25.4">+5V</text>
<text x="206.9" y="25.4">+3V3</text>
<text x="233.7" y="27.9">U104</text>
<text x="265.4" y="25.4">+3V3</text>
<text x="85.1" y="33">C103</text>
<text x="85.1" y="35.6">100nF</text>
<text x="96.5" y="33">C104</text>
<text x="96.5" y="35.6">10uF</text>
<text x="106.7" y="33">C105</text>
<text x="106.7" y="35.6">10uF</text>
<text x="115.6" y="31.8">C113</text>
<text x="154.9" y="33">J103</text>
<text x="154.9" y="35.6">POWER</text>
<text x="195.6" y="30.5">C110</text>
<text x="195.6" y="35.6">C111</text>
<text x="202.7" y="35.6">100nF</text>
<text x="203.3" y="30.5">10nF</text>
<text x="232.5" y="30.5">RP2040</text>
<text x="85.1" y="41.9">TP101</text>
<text x="92.7" y="41.9">TP102</text>
<text x="100.3" y="41.9">TP103</text>
<text x="115.6" y="36.8">100uF</text>
<text x="195.6" y="40.6">C112</text>
<text x="203.9" y="40.6">1uF</text>
<text x="43.7" y="43.2">GND</text>
<text x="67.1" y="47.7" transform="rotate(-90 67.1 47.7)">VCP</text>
<text x="78.5" y="46.4" transform="rotate(-90 78.5 46.4)">VS</text>
<text x="85.1" y="44.5">U</text>
<text x="92.7" y="44.5">V</text>
<text x="100.3" y="44.5">W</text>
<text x="112.3" y="43.2">GND</text>
<text x="142.8" y="43.2">GND</text>
<text x="51.3" y="53.3">UH</text>
<text x="51.3" y="50.8">UL</text>
<text x="58.2" y="51.2" transform="rotate(-90 58.2 51.2)">1V8OUT</text>
<text x="78" y="50.8">U</text>
<text x="78.3" y="53.3">V</text>
<text x="111.8" y="52.1">J102</text>
<text x="133.9" y="48.3">+5V</text>
<text x="141" y="52.1">TP104</text>
<text x="146" y="53.3">U102</text>
<text x="158.8" y="52.1">TP105</text>
<text x="163.8" y="48.3">+3V3</text>
<text x="192.3" y="50.8">GND</text>
<text x="51.3" y="55.9">VL</text>
<text x="51.3" y="58.4">VH</text>
<text x="62.2" y="59.7">U101</text>
<text x="77.9" y="55.9">W</text>
<text x="111.8" y="54.6">BLDC</text>
<text x="141" y="54.6">5V</text>
<text x="146.6" y="59.7">VIN</text>
<text x="147.4" y="55.9">XC6206</text>
<text x="150.8" y="59.7">VOUT</text>
<text x="158.8" y="54.6">3V3</text>
<text x="51.3" y="63.5">WH</text>
<text x="51.3" y="61">WL</text>
<text x="62.2" y="62.2">TMC6300</text>
<text x="75.4" y="64.8">BRW</text>
<text x="138.4" y="63.5">C106</text>
<text x="152.2" y="64.5" transform="rotate(-90 152.2 64.5)">GND</text>
<text x="158.8" y="63.5">C109</text>
<text x="21.6" y="67.3">R101</text>
<text x="28.7" y="67.3">10k</text>
<text x="33" y="67.3">D101</text>
<text x="40.1" y="67.3">LED</text>
<text x="51.3" y="69.9">DIAG</text>
<text x="74.4" y="67.3">BRUV</text>
<text x="138.4" y="66">1uF</text>
<text x="160.2" y="66">1uF</text>
<text x="257.8" y="68.6">R110</text>
<text x="266" y="68.6">27R</text>
<text x="51.3" y="74.9">VIO/STDBY</text>
<text x="87.6" y="73.7">R113</text>
<text x="87.6" y="76.2">0</text>
<text x="95.3" y="73.7">R105</text>
<text x="95.3" y="76.2">100m</text>
<text x="105.4" y="73.7">R106</text>
<text x="105.4" y="76.2">100m</text>
<text x="115.6" y="73.7">R114</text>
<text x="115.6" y="76.2">0</text>
<text x="164.4" y="76.2">GND</text>
<text x="257.8" y="76.2">R111</text>
<text x="266" y="76.2">27R</text>
<text x="60.7" y="81" transform="rotate(-90 60.7 81)">GND</text>
<text x="63.3" y="81" transform="rotate(-90 63.3 81)">GND</text>
<text x="65.8" y="81" transform="rotate(-90 65.8 81)">GND</text>
<text x="70.9" y="81" transform="rotate(-90 70.9 81)">PAD</text>
<text x="18.3" y="85.1">GND</text>
<text x="39.3" y="85.1">+3V3</text>
<text x="92.6" y="85.1">+3V3</text>
<text x="111" y="86.4">GND</text>
<text x="39.5" y="94">+</text>
<text x="41.9" y="90.2">U105</text>
<text x="43.7" y="92.7">INA180A1</text>
<text x="92.8" y="94">+</text>
<text x="96.5" y="90.2">U106</text>
<text x="98.3" y="92.7">INA180A1</text>
<text x="140.3" y="94">12MHz</text>
<text x="143.6" y="91.4">Y101</text>
<text x="154.2" y="94">GND</text>
<text x="42.9" y="99.2" transform="rotate(-90 42.9 99.2)">GND V+</text>
<text x="67.8" y="99.1">GND</text>
<text x="96.3" y="99.2" transform="rotate(-90 96.3 99.2)">GND V+</text>
<text x="135.9" y="101.6">C107</text>
<text x="158.8" y="101.6">C108</text>
<text x="136.2" y="104.1">20pF</text>
<text x="158.8" y="104.1">20pF</text>
<text x="32.3" y="110.5">GND</text>
<text x="85.6" y="111.8">GND</text>
<text x="154.2" y="111.8">GND</text>
<text x="190.5" y="116.8">R107</text>
<text x="192" y="119.4">10k</text>
<text x="200.7" y="116.8">D102</text>
<text x="207.8" y="116.8">LED</text>
<text x="149.8" y="125.7">+3V3</text>
<text x="26.7" y="130.8">USB_C_Receptacle_USB2.0</text>
<text x="37" y="128.3">J101</text>
<text x="57.7" y="127">+5V</text>
<text x="95.2" y="128.3">+3V3</text>
<text x="154.4" y="129.5">U103</text>
<text x="196.1" y="128.3">GND</text>
<text x="264.7" y="130.8">GND</text>
<text x="43.5" y="135.9">VBUS</text>
<text x="153.4" y="137.9" transform="rotate(-90 153.4 137.9)">VCC</text>
<text x="154.4" y="132.1">W25Q128JVS</text>
<text x="155.2" y="137.2">DI(IO0)</text>
<text x="44.6" y="141">CC1</text>
<text x="44.6" y="143.5">CC2</text>
<text x="55.9" y="138.4">R103</text>
<text x="62.7" y="138.4">5.1k</text>
<text x="89.1" y="139.7">RV101</text>
<text x="91.6" y="142.2">50k</text>
<text x="142.7" y="139.7">~{CS}</text>
<text x="154.5" y="139.7">DO(IO1)</text>
<text x="198.1" y="143.5">R108</text>
<text x="205.8" y="143.5">1k</text>
<text x="213.9" y="139.7">SW101</text>
<text x="214.6" y="142.2">BOOT</text>
<text x="241.3" y="143.5">R109</text>
<text x="249" y="143.5">1k</text>
<text x="257.1" y="139.7">SW102</text>
<text x="257.4" y="142.2">RESET</text>
<text x="55.9" y="146.1">R104</text>
<text x="62.7" y="146.1">5.1k</text>
<text x="70.4" y="146.1">GND</text>
<text x="90.2" y="149.9">R112</text>
<text x="142.7" y="144.8">CLK</text>
<text x="153.4" y="148.3" transform="rotate(-90 153.4 148.3)">GND</text>
<text x="158.8" y="144.8">IO2</text>
<text x="158.8" y="147.3">IO3</text>
<text x="45.5" y="153.7">D+</text>
<text x="91.6" y="152.4">10k</text>
<text x="45.5" y="156.2">D+</text>
<text x="95.8" y="161.3">GND</text>
<text x="150.4" y="158.8">GND</text>
<text x="225.3" y="158.8">GND</text>
<text x="268.5" y="158.8">GND</text>
<text x="32.8" y="166.9" transform="rotate(-90 32.8 166.9)">SHIELD</text>
<text x="40.4" y="166.9" transform="rotate(-90 40.4 166.9)">GND</text>
<text x="43.3" y="163.8">SBU1</text>
<text x="43.3" y="166.4">SBU2</text>
<text x="95.8" y="177.8">SW103</text>
<text x="115.5" y="179.1">+3V3</text>
<text x="139.7" y="177.8">H101</text>
<text x="37.4" y="184.2">GND</text>
<text x="97.7" y="180.3">EN</text>
<text x="106.2" y="181.6">10k</text>
<text x="111.8" y="181.6">R102</text>
<text x="139.7" y="180.3">PCB</text>
<text x="89.4" y="191.8">GND</text>
<text x="135.1" y="188">GND</text>
</g>
<text font-size="1.8" fill="#840084" x="96.5" y="188">matei:JS202011JCQN</text>
<g font-size="1.4" fill="#008484">
<text x="245.4" y="35.4">ADC_AVDD</text>
<text x="246.1" y="40.4">USB_VDD</text>
<text x="248.4" y="37.9">IOVDD</text>
<text x="248.9" y="45.5">DVDD</text>
<text x="219.5" y="53.1">RUN</text>
<text x="219.5" y="48.1">VREG_VIN</text>
<text x="244.5" y="48.1">VREG_VOUT</text>
<text x="244.7" y="53.1">QSPI_SCLK</text>
<text x="219.5" y="58.2">SWCLK</text>
<text x="245.6" y="55.7">QSPI_SD0</text>
<text x="245.6" y="58.2">QSPI_SD1</text>
<text x="219.5" y="60.8">SWD</text>
<text x="245.5" y="65.8">QSPI_CSN</text>
<text x="245.6" y="63.3">QSPI_SD3</text>
<text x="245.6" y="60.8">QSPI_SD2</text>
<text x="219.5" y="68.4">XIN</text>
<text x="219.5" y="70.9">XOUT</text>
<text x="246.8" y="70.9">USB_DM</text>
<text x="247" y="73.5">USB_DP</text>
<text x="219.5" y="78.5">GPIO0</text>
<text x="219.5" y="81.1">GPIO1</text>
<text x="219.5" y="83.6">GPIO2</text>
<text x="247.3" y="78.5">GPIO15</text>
<text x="247.3" y="81.1">GPIO16</text>
<text x="247.3" y="83.6">GPIO17</text>
<text x="219.5" y="86.2">GPIO3</text>
<text x="219.5" y="88.7">GPIO4</text>
<text x="247.3" y="86.2">GPIO18</text>
<text x="247.3" y="88.7">GPIO19</text>
<text x="219.5" y="91.2">GPIO5</text>
<text x="219.5" y="93.8">GPIO6</text>
<text x="247.3" y="91.2">GPIO20</text>
<text x="247.3" y="93.8">GPIO21</text>
<text x="219.5" y="98.9">GPIO8</text>
<text x="219.5" y="101.4">GPIO9</text>
<text x="219.5" y="96.3">GPIO7</text>
<text x="247.3" y="96.3">GPIO22</text>
<text x="247.3" y="98.9">GPIO23</text>
<text x="247.3" y="101.4">GPIO24</text>
<text x="219.5" y="103.9">GPIO10</text>
<text x="219.5" y="106.5">GPIO11</text>
<text x="242.4" y="106.5">GPIO26/ADC0</text>
<text x="247.3" y="103.9">GPIO25</text>
<text x="219.5" y="109">GPIO12</text>
<text x="219.5" y="111.6">GPIO13</text>
<text x="242.4" y="109">GPIO27/ADC1</text>
<text x="242.4" y="111.6">GPIO28/ADC2</text>
<text x="219.5" y="114.1">GPIO14</text>
<text x="242.4" y="114.1">GPIO29/ADC3</text>
<text x="247.4" y="119.2">TESTEN</text>
<text x="249.7" y="124.3">GND</text>
</g>
<g font-size="1.4" fill="#840000">
<text x="255.5" y="34.3">43</text>
<text x="255.5" y="36.8">10</text>
<text x="255.5" y="39.4">48</text>
<text x="256" y="36.8">1</text>
<text x="214.9" y="47">44</text>
<text x="255.5" y="47">45</text>
<text x="255.5" y="44.4">50</text>
<text x="214.9" y="52.1">26</text>
<text x="255.5" y="52.1">52</text>
<text x="214.9" y="57.1">24</text>
<text x="214.9" y="59.7">25</text>
<text x="255.5" y="54.6">53</text>
<text x="255.5" y="59.7">54</text>
<text x="255.5" y="57.1">55</text>
<text x="255.5" y="62.2">51</text>
<text x="255.5" y="64.8">56</text>
<text x="214.9" y="67.3">20</text>
<text x="214.9" y="69.8">21</text>
<text x="255.5" y="69.8">46</text>
<text x="215.3" y="77.5">2</text>
<text x="255.5" y="77.5">18</text>
<text x="255.5" y="72.4">47</text>
<text x="215.3" y="80">3</text>
<text x="215.3" y="82.5">4</text>
<text x="255.5" y="80">27</text>
<text x="255.5" y="82.5">28</text>
<text x="215.3" y="85.1">5</text>
<text x="215.3" y="87.6">6</text>
<text x="255.5" y="85.1">29</text>
<text x="255.5" y="87.6">30</text>
<text x="215.3" y="90.2">7</text>
<text x="215.3" y="92.7">8</text>
<text x="215.3" y="95.2">9</text>
<text x="255.5" y="90.2">31</text>
<text x="255.5" y="92.7">32</text>
<text x="255.5" y="95.2">34</text>
<text x="214.9" y="97.8">11</text>
<text x="214.9" y="100.3">12</text>
<text x="255.5" y="97.8">35</text>
<text x="255.5" y="100.3">36</text>
<text x="214.9" y="102.9">13</text>
<text x="214.9" y="105.4">14</text>
<text x="214.9" y="107.9">15</text>
<text x="255.5" y="102.9">37</text>
<text x="255.5" y="105.4">38</text>
<text x="255.5" y="107.9">39</text>
<text x="214.9" y="110.5">16</text>
<text x="214.9" y="113">17</text>
<text x="255.5" y="110.5">40</text>
<text x="255.5" y="113">41</text>
<text x="255.5" y="118.1">19</text>
<text x="255.5" y="123.2">57</text>
</g>
</svg>
